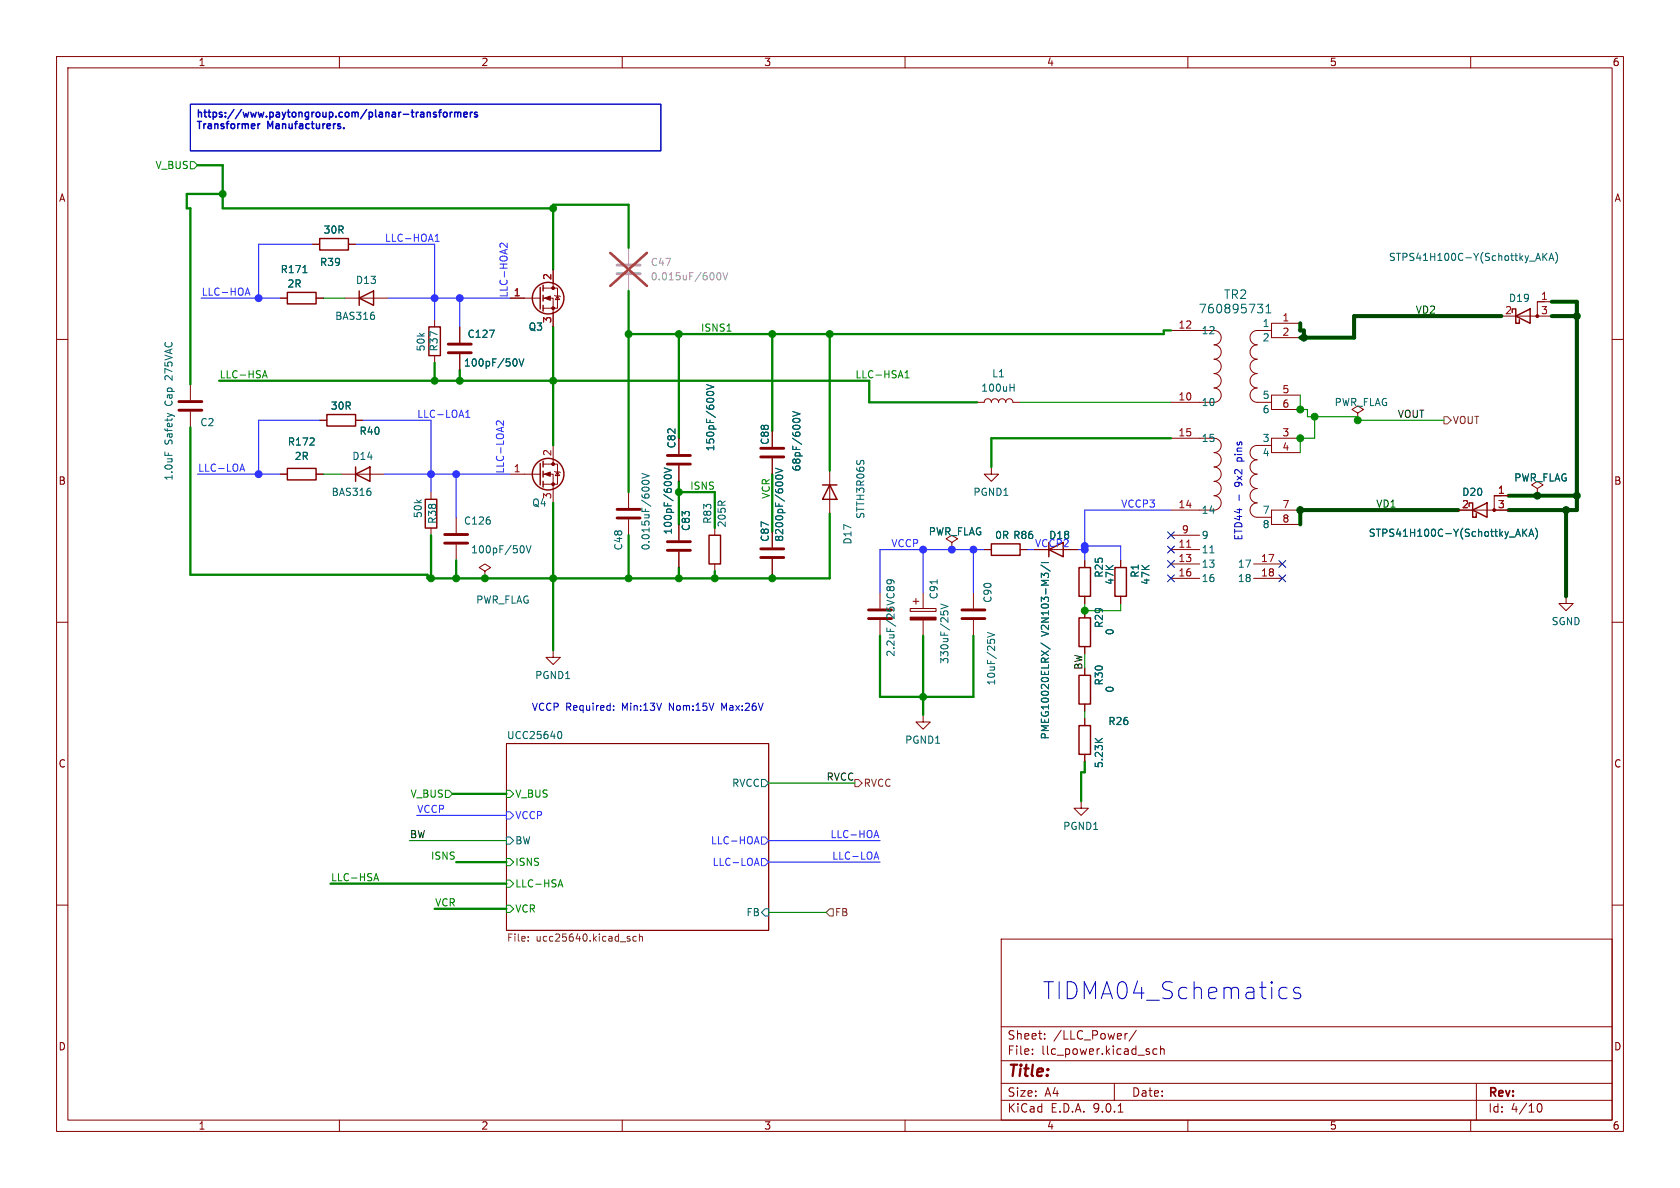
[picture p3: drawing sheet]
<svg xmlns="http://www.w3.org/2000/svg" width="297mm" height="210mm" viewBox="0 0 297 210" stroke-linecap="round" stroke-linejoin="round" font-family="sans-serif">
<g fill="none" stroke="#840000" stroke-width=".18">
<path d="M10 10h277v190h-277zM12 12h273v186h-273zM60 10v2M110 10v2M160 10v2M210 10v2M260 10v2M49.5 52.7h1.3M55.2 43.2h1.3M55.9 52.7h1.2M61 52.7h7.6M61.6 43.2h1.3"/>
<path d="M76.8 56.5v1.3M81.3 57.8v2.8M90.2 52.7h5.3M96 50.9h2.6v3.6h-2.6M96 52.7h1.8v5.1M97.8 47.6v3.3M98 52.2l.2 .1h.7l.2 .2M98.6 52.3l.3 .7h-.7zM207 58.4h5.1M214.6 58.4a1.27 1.27 0 0 1 1.3 1.3 1.27 1.27 0 0 1-1.3 1.3 1.27 1.27 0 0 1 1.3 1.2 1.27 1.27 0 0 1-1.3 1.3 1.27 1.27 0 0 1 1.3 1.3 1.27 1.27 0 0 1-1.3 1.2 1.27 1.27 0 0 1 1.3 1.3 1.27 1.27 0 0 1-1.3 1.3 1.27 1.27 0 0 1 1.3 1.3 1.27 1.27 0 0 1-1.3 1.2M224.8 58.4h-2.6a1.27 1.27 0 0 0-1.2 1.3 1.27 1.27 0 0 0 1.2 1.3 1.27 1.27 0 0 0-1.2 1.2 1.27 1.27 0 0 0 1.2 1.3 1.27 1.27 0 0 0-1.2 1.3 1.27 1.27 0 0 0 1.2 1.2 1.27 1.27 0 0 0-1.2 1.3 1.27 1.27 0 0 0 1.2 1.3 1.27 1.27 0 0 0-1.2 1.3 1.27 1.27 0 0 0 1.2 1.2h2.6M229.9 57.2h-5.1v2.5h5.1"/>
<path d="M271.8 55.9h2.5M271.8 53.3h2.5M273 53.3h-1.2v2.6h-6.4M10 60h2M33.7 67.9v2.8M33.7 72.8v2.8M56.5 74.3h1.3M62.9 74.3h1.2M76.8 62.9v1.2M81.3 62.6v2.8M97.8 78.7v3.3M120 77.5v2.8"/>
<path d="M172.7 71.1h1.3a.64 .64 0 0 1 .6-.6 .64 .64 0 0 1 .7 .6 .64 .64 0 0 1 .6-.6 .64 .64 0 0 1 .6 .6 .64 .64 0 0 1 .7-.6 .64 .64 0 0 1 .6 .6 .64 .64 0 0 1 .6-.6 .64 .64 0 0 1 .7 .6h1.2M207 71.1h5.1M207 77.5h5.1M214.6 77.5a1.27 1.27 0 0 1 1.3 1.2 1.27 1.27 0 0 1-1.3 1.3 1.27 1.27 0 0 1 1.3 1.3 1.27 1.27 0 0 1-1.3 1.3 1.27 1.27 0 0 1 1.3 1.2 1.27 1.27 0 0 1-1.3 1.3 1.27 1.27 0 0 1 1.3 1.3 1.27 1.27 0 0 1-1.3 1.2 1.27 1.27 0 0 1 1.3 1.3 1.27 1.27 0 0 1-1.3 1.3M224.8 78.7h-2.6a1.27 1.27 0 0 0-1.2 1.3 1.27 1.27 0 0 0 1.2 1.3 1.27 1.27 0 0 0-1.2 1.3 1.27 1.27 0 0 0 1.2 1.2 1.27 1.27 0 0 0-1.2 1.3 1.27 1.27 0 0 0 1.2 1.3 1.27 1.27 0 0 0-1.2 1.2 1.27 1.27 0 0 0 1.2 1.3 1.27 1.27 0 0 0-1.2 1.3 1.27 1.27 0 0 0 1.2 1.2h2.6M229.9 69.9h-5.1v2.5h5.1M229.9 77.5h-5.1v2.5h5.1M240 73l1-.6-1-.6-1 .6 1 .6v1.3M240 74.3h.1M285 60h2M49.5 83.8h1.3M55.9 83.8h1.2"/>
<path d="M60.3 83.8h7.6M76.2 87v1.3M76.2 93.3v1.3M80.6 91.4v2.8M80.6 96.3v2.8M90.2 83.8h5.3M96 82h2.6v3.6h-2.6M96 83.8h1.8v5.1M98 83.3l.2 .1h.7l.2 .2M98.6 83.4l.3 .7h-.7zM111.1 87v2.8M111.1 91.8v2.8"/>
<path d="M120 82.3v2.8M120 92.7v2.8M120 97.5v2.8M126.4 93.3v1.3M126.4 99.7v1.3M136.5 81v2.8M136.5 94v2.8M136.5 98.8v2.8M146.7 83.2v7.6M168.3 95.9l1-.6-1-.7-1 .7 1 .6v1.3M168.3 97.2h.1M174 97.2h1.3"/>
<path d="M175.3 82.6v1.2h1.2l-1.2 1.3-1.3-1.3h1.3M180.3 97.2h1.3M188 97.2h2.5M191.8 99.1v1.2M198.1 99.1v1.2M207 90.2h5.1M207 94.6h5.1M207 97.2h5.1M207 99.7h5.1M221.6 99.7h5.1M229.9 90.2h-5.1v2.5h5.1M264.2 90.2h2.5"/>
<path d="M264.2 87.6h2.5M265.4 87.6h-1.2v2.6h-6.4M271.8 86.4l1-.7-1-.6-1 .6 1 .7v1.2M271.8 87.6h.1M10 110h2M85.7 101l1-.7-1-.6-1 .6 1 .7v1.2M85.7 102.2h.1M97.8 114.9v1.3h1.3l-1.3 1.3-1.3-1.3h1.3M155.6 104.8v2.8M155.6 109.6v2.8M160.9 107.6h4.6v.5h-4.6zM161.4 106.3h1"/>
<path d="M161.9 105.8v1M163.2 104.8v2.8M163.2 109.6v2.8M172.1 104.8v2.8M172.1 109.6v2.8M191.8 105.4v1.3M191.8 108v1.2M191.8 114.3v1.3M191.8 118.1v1.3M198.1 105.4v1.3M207 102.2h5.1M221.6 102.2h5.1"/>
<path d="M276.9 105.4v1.3h1.2l-1.2 1.3-1.3-1.3h1.3M285 110h2M89.5 131.4h46.4v33.1h-46.4zM163.2 126.4v1.2h1.3l-1.3 1.3-1.3-1.3h1.3M191.8 124.5v1.2M191.8 127v1.3M191.8 133.4v1.2M191.1 141.6v1.3h1.3l-1.3 1.2-1.2-1.2h1.2M10 160h2M177 166h108v32h-108zM285 160h2M60 198v2"/>
<path d="M110 198v2M160 198v2M177 194.5h108M177 191.5h108M177 187.5h108M177 181.5h108M182.5 186.3v.1M182.5 185.5v.1M184.7 183.6v.1M184.7 182.8v.1M197 191.5v3M197.7 196.6h.8"/>
<path d="M199.3 182.7l-.3 .1M200.9 182.1l-1.3 2M204.5 185.5l-.4-.1-.3 .3v.4l.2 .2h.5M205.2 185.5l.2-.1 .3 .1 .1 .9M205.2 184.9v1.5M210 198v2M260 198v2M261 191.5v6.5M271.7 195.7l.2-.5 .2-.1a.81 .81 0 0 1 .6 .6 .81 .81 0 0 1-.3 .8h-.4l-.3-.5"/>
</g>
<g fill="none" stroke="#2d32ff" stroke-width=".18">
<path d="M43.5 51.8h.6M43.8 50.9l.4 1.3M76.9 42.7h.8M76.9 41.8l.4-.4v1.3M89.7 43v.8l-.9-.8-.4 .1v.4M82.3 73.8h.8M82.3 72.9l.4-.4v1.3M89 74.4v.8l-.9-.8-.3 .1v.5M42.5 82.9h.6M42.8 82l.4 1.3M89.5 143.5h.7l.6 .6-.6 .7h-.7zM133.5 152.6h.6"/>
<path d="M133.5 148.8h.6M133.8 151.7l.4 1.3M133.8 147.9l.4 1.3M134.6 151.8h.7l.6 .6-.6 .6h-.7zM134.6 148h.7l.6 .6-.6 .6h-.7zM154.6 147.7h.6M154.6 151.5h.6M154.9 146.8l.5 1.3M154.9 150.6l.5 1.3"/>
</g>
<g fill="none" stroke="#008400" stroke-width=".18">
<path d="M33.7 28.6h.6l.6 .6-.6 .6h-.6zM128.5 58.5h.7M46.4 66.8l.4-1.3 .4 1.3M46.5 66.4h.6M160 66.8h.7M160 65.9l.4-.4v1.3M78.7 139.7h.7l.6 .6-.6 .7h-.7zM89.5 139.7h.7l.6 .6-.6 .7h-.7zM66.1 155.7l.4-1.3 .4 1.3M66.2 155.3h.6M89.5 151.8h.7l.6 .6-.6 .6h-.7zM89.5 155.6h.7l.6 .6-.6 .6h-.7z"/>
<path d="M98.7 156.8l.4-1.3 .4 1.3M98.8 156.4h.6M89.5 160h.7l.6 .7-.6 .6h-.7z"/>
</g>
<g fill="none" stroke="#006464" stroke-width=".18">
<path d="M53.6 48.2h.7M66.2 55.8v.5M86.5 58.4h.9l-.6 1.2M222.3 53.8h.9l-.5 .6 .5 .1v.5l-.3 .3h-.4M223.8 55.3h.9M223.8 54.2l.4-.4v1.5M271.9 44.8l.4 1.2M272.8 44.8v1.2M272.9 45.3l.6 .7M273.5 44.8l-.7 .7M273.8 46l.5-1.2 .4 1.2M274 45.7h.6"/>
<path d="M275 44.6a1.46 1.46 0 0 1 0 1.9M29.2 79.9v.6M91.1 63.4a.79 .79 0 0 1 0 1.3M91.8 63.4l.4 1.3 .4-1.3M124.9 68l1.3 .4-1.3 .4M125 69.7l-.1-.1a.68 .68 0 0 1 .6-.4 .68 .68 0 0 1 .7 .4l-.1 .1M140.2 74.3a.79 .79 0 0 1 1.2 0M140.2 72.7l1.2 .5-1.2 .4M178.6 68.5h.7M179.3 67.9v1.3M65.5 86.9v.6M92.4 96.5a.79 .79 0 0 1 0 1.2"/>
<path d="M93 96.5l.5 1.2 .4-1.2M113.5 83.7l1.3 .4-1.3 .4M113.5 85.1a.75 .75 0 0 1 1.3 .2 .72 .72 0 0 1-1.3-.1zM117.4 82.7l1.3 .4-1.3 .5M117.5 84.5l-.1-.2a.68 .68 0 0 1 .7-.4 .68 .68 0 0 1 .6 .4l-.1 .2M137.1 82.8l1.3 .4-1.3 .4M137.6 84.7l-.4-.1-.1-.2a.68 .68 0 0 1 .6-.4 .68 .68 0 0 1 .7 .4l-.1 .2-.4 .1M184 99.9l1.7 1.1M184.1 99.5h1.3M213.9 97.7h.7M268.4 93.5l.4 1.3M269.2 93.5v1.3"/>
<path d="M269.4 94.1l.5 .7M269.9 93.5l-.7 .8M270.3 94.8l.4-1.3 .4 1.3M270.4 94.5h.6M271.4 93.4a1.46 1.46 0 0 1 0 1.9M156.8 107.4v.6M157.3 107.6l.2-.3h.3l.3 .3M158.1 106.5l-1.3 .5M165.7 102.5v.7M166.3 108.1v.6M166.3 106.8l1.3 .4-1.3 .4M166.8 108.2l.2-.2h.3l.3 .2"/>
<path d="M174.6 111.8l1.2 .4-1.2 .4M175.2 113.1h.5M184 113.7l1.7 1.1M185.4 101.9v-.3l-.3-.3-.4 .1-.1 .4-.5-.5v.8M98.8 129.4l.1-.1a.68 .68 0 0 1 .4 .6 .68 .68 0 0 1-.4 .7l-.1-.1M134.6 137.8h.7l.6 .6-.6 .7h-.7zM193.6 130.5l.7 .7M194.9 130.5l-.7 .6M89.5 148h.7l.6 .6-.6 .6h-.7zM135.3 160.7h.6v1.2h-.6l-.7-.6z"/>
</g>
<path d="M255.3 73.7h.6l.6 .6-.6 .6h-.6zM151.1 137.8h.7l.6 .6-.6 .7h-.7zM93.4 166.3v.1M93.4 165.6v.1M111.2 165.9l.2 .2-.2 .3M111.2 165.5l.1 .1M112.5 165.6l-.4-.1-.2 .3 .1 .5h.5M113 165.6l.2-.1 .3 .1 .1 .8M113 165.1v1.3M146.7 160.7h.6v1.2h-.6l-.7-.6z" fill="none" stroke="#725600" stroke-width=".18"/>
<g fill="none" stroke="#840000" stroke-width=".25">
<path d="M50.8 51.7h5.1v2h-5.1zM56.5 42.2h5.1v2h-5.1zM63.5 52.7l2.5-1.3v2.6zM63.5 51.4v2.6M75.8 57.8h2.1v5.1h-2.1zM95.5 50.8v3.8M96 50.4v1M96 52.2v1M96 54v1M267.3 55.2v-.6h.7v2.6h.6v-.7M268 55.9l2.5-1.3v2.6zM57.8 73.3h5.1v2h-5.1z"/>
<path d="M50.8 82.8h5.1v2h-5.1zM62.9 83.8l2.5-1.2v2.5zM62.9 82.6v2.5M75.2 88.3h2v5h-2zM95.5 81.9v3.8M96 81.5v1.1M96 83.3v1M96 85.1v1M125.3 94.6h2.1v5.1h-2.1zM145.4 85.7h2.6M146.7 85.7l1.3 2.6h-2.6zM175.3 96.1h5v2.1h-5z"/>
<path d="M185.4 97.2l2.6-1.3v2.5zM185.4 95.9v2.5M259.7 89.5v-.6h.6v2.5h.7v-.6M260.3 90.2l2.6-1.3v2.5zM190.8 119.4h2v5.1h-2zM190.8 100.3h2v5.1h-2zM190.8 109.2h2v5.1h-2zM197.1 100.3h2v5.1h-2zM190.8 128.3h2v5.1h-2z"/>
<circle cx="96.9" cy="52.7" r="2.79"/>
<circle cx="96.9" cy="83.8" r="2.79"/>
</g>
<path d="M209.8 96.7h.7" fill="none" stroke="#a90000" stroke-width=".18"/>
<g fill="#840000" stroke="#840000" stroke-width=".18">
<path d="M96.3 83.8l1-.4v.8z"/>
<path d="M160.9 109.1h4.6v.5h-4.6z"/>
<path d="M96.3 52.7l1-.4v.8z"/>
<circle cx="97.8" cy="82" r=".25"/>
<circle cx="97.8" cy="85.6" r=".25"/>
<circle cx="264.2" cy="90.2" r=".25"/>
<circle cx="271.8" cy="55.9" r=".25"/>
<circle cx="97.8" cy="50.9" r=".25"/>
<circle cx="97.8" cy="54.5" r=".25"/>
</g>
<g fill="none" stroke="#840000" stroke-width=".51">
<path d="M31.6 71h4.1M31.6 72.5h4.1M79.2 60.8h4.1M79.2 62.4h4.1M134.5 79.2h4.1M78.6 94.5h4.1M78.6 96h4.1M109.1 90h4.1M109.1 91.6h4.1M118 80.5h4M118 82h4M118 95.8h4"/>
<path d="M118 97.3h4M134.5 97h4.1M134.5 98.6h4.1M134.5 80.8h4.1M153.5 107.8h4.1M153.5 109.3h4.1M170.1 107.8h4M170.1 109.3h4"/>
</g>
<path d="M109.1 46.9h4.1M109.1 48.4h4.1" fill="none" stroke="#a1a1a1" stroke-width=".51"/>
<path d="M111.1 43.8v2.8M111.1 48.6v2.8" fill="none" stroke="#a1a1a1" stroke-width=".18"/>
<path d="M126.8 48.3l.2-.1a.68 .68 0 0 1 .5 .6 .68 .68 0 0 1-.5 .7l-.2-.1-.1-.4zM127.8 48.2l.4 1.3 .5-1.3" fill="none" stroke="#989898" stroke-width=".18"/>
<path d="M107.9 44.7l6.5 5.8M114.4 44.7l-6.5 5.8" fill="none" stroke="#e12e31" stroke-width=".46"/>
<g fill="none" stroke="#008400" stroke-width=".41">
<path d="M34.9 29.2h4.5v7.6h58.4M39.4 34.3h-6.4v2.5h.7v31.1M97.8 57.8v20.9M111.1 43.8v-7.6h-13.3v11.4M111.1 51.4v35.6M120 59.1v18.4M136.5 59.1v17.1M146.7 59.1v24.1M207 58.4h-1.3v.7h-94.6M33.7 75.6v26h41.9v.6h71.1v-11.4M38.7 67.3h115v3.8h19M76.8 64.1v3.2"/>
<path d="M81.3 65.4v1.9M207 77.5h-31.7v5.1M76.2 94.6v7.6M80.6 99.1v3.1M97.8 88.9v26M111.1 94.6v7.6M120 85.1v7.6M120 87h6.4v6.3M136.5 83.8v10.2M120 100.3v1.9M126.4 101v1.2M136.5 101.6v.6"/>
<path d="M155.6 112.4v10.8h16.5v-10.8M163.2 112.4v14M191.8 134.6v1.9h-.7v5.1M58.4 156.2h31.1M80 140.3h9.5M80.6 152.4h8.9M76.8 160.7h12.7"/>
</g>
<g fill="none" stroke="#2d32ff" stroke-width=".2">
<path d="M35.6 52.7h13.9M55.2 43.2h-9.5v9.5M62.9 43.2h13.9v13.3M68.6 52.7h21.6M81.3 52.7v5.1M56.5 74.3h-10.8v9.5M64.1 74.3h12.1v12.7M34.9 83.8h14.6M67.9 83.8h22.3M80.6 83.8v7.6M163.2 97.2v7.6M172.1 97.2v7.6"/>
<path d="M174 97.2h-18.4v7.6M181.6 97.2h1.3M190.5 97.2h1.3M191.8 96.5h6.3v2.6M207 90.2h-15.2v8.9M73.7 144.1h15.8M135.9 152.4h19.7M135.9 148.6h19.7"/>
</g>
<path d="M57.1 52.7h3.9M180.3 71.1h26.7M229.9 69.9v2.5h1.2v1.3h8.9v.6h15.3M232.4 73.7v3.8h-2.5v2.5M57.1 83.8h3.2M191.8 106.7v1.3h6.3v-1.3M135.9 138.4h15.2M191.8 125.7v1.3M72.4 148.6h17.1M135.9 161.3h10.1" fill="none" stroke="#009600" stroke-width=".2"/>
<path d="M229.9 57.2v1.2h.6v1.3M265.4 55.9h-26v3.8h-9.5M274.3 53.3h4.5v36.9h-12.1M274.3 55.9h4.5M257.8 90.2h-27.9v2.5M266.7 87.6h12.1M276.9 90.2v15.2" fill="none" stroke="#004800" stroke-width=".71"/>
<path d="M206.4 99.1l1.2 1.2M206.4 94l1.2 1.2M206.4 96.5l1.2 1.3M207.6 99.1l-1.2 1.2M207.6 94l-1.2 1.2M207.6 96.5l-1.2 1.3M226.1 99.1l1.2 1.2M227.3 99.1l-1.2 1.2M206.4 101.6l1.2 1.2M207.6 101.6l-1.2 1.2M226.1 101.6l1.2 1.2M227.3 101.6l-1.2 1.2" fill="none" stroke="#000084" stroke-width=".18"/>
<path d="M33.7 18.4h83.1v8.3h-83.1zM219.1 87.5v1M108.5 125.4v.2M108.5 124.8v.1M226.7 174.5h.6l.2 .2M227.5 176.4l-.2 .1h-.6M229.8 174.7l-.7-.2-.3 .2-.1 .3 .1 .4 1 .3 .2 .3-.2 .4-.3 .1h-.5l-.3-.1" fill="none" stroke="#0000c2" stroke-width=".18"/>
<g fill="none" stroke="#0000c2" stroke-width=".25">
<path d="M35.1 19.4v1.3M36.2 19.4v1.1M37 19.4v1.1M41.4 19.4l-1.1 1.6M42.7 19.4l-1.1 1.6M51 19.4v1.1M64.8 19.4l-1.1 1.6M66.4 19.4v1.1M72.9 19.4v1.1M77.5 19.8h.5M78 19.4l-.3 .2M78.5 19.9l.3-.1 .2 .3v.3l-.2 .3-.3-.1-.1-.2z"/>
<path d="M79.6 19.8v.9M79.9 19.8l-.3 .3M80.4 20l.3-.2 .2 .2M80.4 19.8v.9M83.2 19.8v.9M83.5 19.8l-.3 .3M84.4 19.9l-.3-.1-.2 .2v.2l.5 .1v.3h-.5M35.3 21.5v1.2M47.4 21.5v1.2M48.2 21.5v1.2M55.2 21.5v1M60.8 22.6v.1"/>
<path d="M80.9 20l.2-.2 .3 .1 .1 .8M80.9 20v.7M82 20.3l.6-.2-.1-.2-.3-.1-.2 .2 .1 .6h.4"/>
</g>
<g fill="#009600" stroke="#009600" stroke-width=".18">
<circle cx="229.9" cy="77.5" r=".61"/>
<circle cx="191.8" cy="107.9" r=".61"/>
<circle cx="232.4" cy="73.7" r=".61"/>
<circle cx="229.9" cy="72.4" r=".61"/>
<circle cx="240" cy="74.3" r=".61"/>
</g>
<g fill="#008400" stroke="#008400" stroke-width=".18">
<circle cx="163.2" cy="123.2" r=".61"/>
<circle cx="39.4" cy="34.3" r=".61"/>
<circle cx="97.8" cy="36.8" r=".61"/>
<circle cx="111.1" cy="59.1" r=".61"/>
<circle cx="120" cy="59.1" r=".61"/>
<circle cx="97.8" cy="67.3" r=".61"/>
<circle cx="97.8" cy="102.2" r=".61"/>
<circle cx="76.2" cy="102.2" r=".61"/>
<circle cx="85.7" cy="102.2" r=".61"/>
<circle cx="80.6" cy="102.2" r=".61"/>
<circle cx="111.1" cy="102.2" r=".61"/>
<circle cx="120" cy="102.2" r=".61"/>
<circle cx="126.4" cy="102.2" r=".61"/>
<circle cx="120" cy="87" r=".61"/>
<circle cx="136.5" cy="102.2" r=".61"/>
<circle cx="136.5" cy="59.1" r=".61"/>
<circle cx="146.7" cy="59.1" r=".61"/>
<circle cx="81.3" cy="67.3" r=".61"/>
<circle cx="76.8" cy="67.3" r=".61"/>
</g>
<g fill="#2d32ff" stroke="#2d32ff" stroke-width=".18">
<circle cx="45.7" cy="52.7" r=".61"/>
<circle cx="76.8" cy="52.7" r=".61"/>
<circle cx="81.3" cy="52.7" r=".61"/>
<circle cx="76.2" cy="83.8" r=".61"/>
<circle cx="45.7" cy="83.8" r=".61"/>
<circle cx="80.6" cy="83.8" r=".61"/>
<circle cx="163.2" cy="97.2" r=".61"/>
<circle cx="168.3" cy="97.2" r=".61"/>
<circle cx="172.1" cy="97.2" r=".61"/>
<circle cx="191.8" cy="97.2" r=".61"/>
<circle cx="191.8" cy="96.5" r=".61"/>
</g>
<g fill="#004800" stroke="#004800" stroke-width=".18">
<circle cx="230.5" cy="59.7" r=".61"/>
<circle cx="229.9" cy="90.2" r=".61"/>
<circle cx="271.8" cy="87.6" r=".61"/>
<circle cx="278.8" cy="87.6" r=".61"/>
<circle cx="278.8" cy="55.9" r=".61"/>
<circle cx="276.9" cy="90.2" r=".61"/>
</g>
<text font-size="4.2" fill="#0000c2" x="184.1" y="176.9">TIDMA04_Schematics</text>
<text font-size="2.8" fill="#840000" x="178" y="190.9">Title:</text>
<g font-size="2.1" fill="#006464">
<text x="216.3" y="53.1">TR2</text>
<text x="211.8" y="55.6">760895731</text>
</g>
<g font-size="2.1" fill="#840000">
<text x="178" y="184">Sheet:</text>
<text x="186.2" y="184">/LLC_Power/</text>
<text x="178" y="186.7">File:</text>
<text x="184.1" y="186.7">llc_power.kicad_sch</text>
<text x="178" y="196.9">KiCad</text>
<text x="178" y="194.1">Size:</text>
<text x="184.7" y="194.1">A4</text>
<text x="185.7" y="196.9">E.D.A.</text>
<text x="193.3" y="196.9">9.0.1</text>
<text x="200" y="194.1">Date:</text>
<text x="263" y="194.3">Rev:</text>
<text x="263" y="196.9">Id:</text>
<text x="267.1" y="196.9">4/10</text>
</g>
<g font-size="1.8" fill="#840000">
<text x="35" y="11.9">1</text>
<text x="85" y="11.9">2</text>
<text x="135" y="11.9">3</text>
<text x="185" y="11.9">4</text>
<text x="235" y="11.9">5</text>
<text x="285" y="11.9">6</text>
<text x="10.3" y="35.9">A</text>
<text x="285.3" y="35.9">A</text>
<text x="136.1" y="78.7" transform="rotate(-90 136.1 78.7)">C88</text>
<text x="10.3" y="85.9">B</text>
<text x="285.3" y="85.9">B</text>
<text x="10.3" y="135.9">C</text>
<text x="285.3" y="135.9">C</text>
<text x="10.3" y="185.9">D</text>
<text x="285.3" y="185.9">D</text>
<text x="35" y="199.9">1</text>
<text x="85" y="199.9">2</text>
<text x="135" y="199.9">3</text>
<text x="185" y="199.9">4</text>
<text x="235" y="199.9">5</text>
<text x="285" y="199.9">6</text>
</g>
<g font-size="1.8" fill="#0000c2">
<text x="34.6" y="21.4">https://www.paytongroup.com/planar-transformers</text>
<text x="34.6" y="23.4">Transformer</text>
<text x="47.4" y="23.4">Manufacturers.</text>
<text x="219.7" y="81.3" transform="rotate(-90 219.7 81.3)">pins</text>
<text x="219.7" y="85.9" transform="rotate(-90 219.7 85.9)">9x2</text>
<text x="219.7" y="95.6" transform="rotate(-90 219.7 95.6)">ETD44</text>
<text x="93.9" y="125.7">VCCP Required:</text>
<text x="110.1" y="125.7">Min:13V</text>
<text x="118.5" y="125.7">Nom:15V</text>
<text x="128" y="125.7">Max:26V</text>
</g>
<g font-size="1.8" fill="#008400">
<text x="27.4" y="30.1">V_BUS</text>
<text x="123.8" y="58.7">ISNS1</text>
<text x="38.7" y="67">LLC-HSA</text>
<text x="151.1" y="67">LLC-HSA1</text>
<text x="121.9" y="86.6">ISNS</text>
<text x="136.2" y="88.3" transform="rotate(-90 136.2 88.3)">VCR</text>
<text x="72.5" y="141.2">V_BUS</text>
<text x="91" y="141.2">V_BUS</text>
<text x="58.4" y="155.9">LLC-HSA</text>
<text x="76.1" y="152.1">ISNS</text>
<text x="91" y="153.3">ISNS</text>
<text x="76.8" y="160.3">VCR</text>
<text x="91" y="161.5">VCR</text>
<text x="91" y="157.1">LLC-HSA</text>
</g>
<g font-size="1.8" fill="#006464">
<text x="57.1" y="41.5">30R</text>
<text x="56.5" y="47.2">R39</text>
<text x="245.4" y="46.3">STPS41H100C-Y(Schottky_AKA)</text>
<text x="49.5" y="48.5">R171</text>
<text x="50.7" y="51">2R</text>
<text x="62.8" y="50.4">D13</text>
<text x="266.7" y="53.6">D19</text>
<text x="59.2" y="56.7">BAS316</text>
<text x="82.6" y="59.9">C127</text>
<text x="93.4" y="58.6">Q3</text>
<text x="212.3" y="59.3">12</text>
<text x="223.1" y="58">1</text>
<text x="75.3" y="62.2" transform="rotate(-90 75.3 62.2)">50k</text>
<text x="77.6" y="62.2" transform="rotate(-90 77.6 62.2)">R37</text>
<text x="81.9" y="65">100pF/50V</text>
<text x="223.1" y="60.6">2</text>
<text x="30.7" y="71.6" transform="rotate(-90 30.7 71.6)">Cap</text>
<text x="30.7" y="66.9" transform="rotate(-90 30.7 66.9)">275VAC</text>
<text x="173.4" y="69.4">100uH</text>
<text x="175.3" y="66.9">L1</text>
<text x="212.3" y="72">10</text>
<text x="223.1" y="70.7">5</text>
<text x="235.8" y="72">PWR_FLAG</text>
<text x="35.3" y="75.5">C2</text>
<text x="58.4" y="72.6">30R</text>
<text x="63.5" y="77.1">R40</text>
<text x="223.1" y="73.3">6</text>
<text x="30.7" y="78.6" transform="rotate(-90 30.7 78.6)">Safety</text>
<text x="50.8" y="79">R172</text>
<text x="52" y="81.5">2R</text>
<text x="62.2" y="81.5">D14</text>
<text x="119.6" y="79.4" transform="rotate(-90 119.6 79.4)">C82</text>
<text x="126.5" y="79.9" transform="rotate(-90 126.5 79.9)">150pF/600V</text>
<text x="141.7" y="83.4" transform="rotate(-90 141.7 83.4)">68pF/600V</text>
<text x="212.3" y="78.3">15</text>
<text x="223.1" y="78.3">3</text>
<text x="223.1" y="80.9">4</text>
<text x="30.7" y="85.1" transform="rotate(-90 30.7 85.1)">1.0uF</text>
<text x="58.5" y="87.9">BAS316</text>
<text x="94" y="89.8">Q4</text>
<text x="172" y="87.9">PGND1</text>
<text x="258.4" y="87.9">D20</text>
<text x="267.6" y="85.3">PWR_FLAG</text>
<text x="74.8" y="91.7" transform="rotate(-90 74.8 91.7)">50k</text>
<text x="77.3" y="92.7" transform="rotate(-90 77.3 92.7)">R38</text>
<text x="81.9" y="92.9">C126</text>
<text x="119" y="94.6" transform="rotate(-90 119 94.6)">100pF/600V</text>
<text x="122.1" y="94" transform="rotate(-90 122.1 94)">C83</text>
<text x="126" y="92.7" transform="rotate(-90 126 92.7)">R83</text>
<text x="128.5" y="93.3" transform="rotate(-90 128.5 93.3)">205R</text>
<text x="136.1" y="95.9" transform="rotate(-90 136.1 95.9)">C87</text>
<text x="138.7" y="95.9" transform="rotate(-90 138.7 95.9)">8200pF/600V</text>
<text x="153" y="91.8" transform="rotate(-90 153 91.8)">STTH3R06S</text>
<text x="164.1" y="94.8">PWR_FLAG</text>
<text x="175.8" y="95.5">0R R86</text>
<text x="185.4" y="95.5">D18</text>
<text x="212.3" y="91">14</text>
<text x="212.3" y="95.5">9</text>
<text x="223.1" y="91">7</text>
<text x="223.1" y="93.6">8</text>
<text x="241.9" y="95.1">STPS41H100C-Y(Schottky_AKA)</text>
<text x="83.2" y="98">100pF/50V</text>
<text x="110.2" y="97.4" transform="rotate(-90 110.2 97.4)">C48</text>
<text x="115" y="97.4" transform="rotate(-90 115 97.4)">0.015uF/600V</text>
<text x="150.7" y="96.4" transform="rotate(-90 150.7 96.4)">D17</text>
<text x="182.9" y="96.8">VCCP2</text>
<text x="212.3" y="98">11</text>
<text x="212.3" y="100.6">13</text>
<text x="218.7" y="100.6">17</text>
<text x="84.1" y="106.9">PWR_FLAG</text>
<text x="158.3" y="106" transform="rotate(-90 158.3 106)">C89</text>
<text x="166" y="106" transform="rotate(-90 166 106)">C91</text>
<text x="175.5" y="106.7" transform="rotate(-90 175.5 106.7)">C90</text>
<text x="195.2" y="102.2" transform="rotate(-90 195.2 102.2)">R25</text>
<text x="197.1" y="103.5" transform="rotate(-90 197.1 103.5)">47K</text>
<text x="201.5" y="102.2" transform="rotate(-90 201.5 102.2)">R1</text>
<text x="203.4" y="103.5" transform="rotate(-90 203.4 103.5)">47K</text>
<text x="212.3" y="103.1">16</text>
<text x="218.7" y="103.1">18</text>
<text x="185.6" y="112.5" transform="rotate(-90 185.6 112.5)">V2N103-M3/I</text>
<text x="195.2" y="111.1" transform="rotate(-90 195.2 111.1)">R29</text>
<text x="197.1" y="112.4" transform="rotate(-90 197.1 112.4)">0</text>
<text x="274.2" y="110.7">SGND</text>
<text x="158.3" y="116.2" transform="rotate(-90 158.3 116.2)">2.2uF/25V</text>
<text x="167.9" y="117.5" transform="rotate(-90 167.9 117.5)">330uF/25V</text>
<text x="94.5" y="120.2">PGND1</text>
<text x="176.1" y="121.3" transform="rotate(-90 176.1 121.3)">10uF/25V</text>
<text x="195.2" y="121.3" transform="rotate(-90 195.2 121.3)">R30</text>
<text x="197.1" y="122.5" transform="rotate(-90 197.1 122.5)">0</text>
<text x="89.5" y="130.7">UCC25640</text>
<text x="159.9" y="131.7">PGND1</text>
<text x="185.6" y="130.8" transform="rotate(-90 185.6 130.8)">PMEG10020ELRX/</text>
<text x="195.8" y="128.4">R26</text>
<text x="195.2" y="135.9" transform="rotate(-90 195.2 135.9)">5.23K</text>
<text x="129.3" y="139.3">RVCC</text>
<text x="91" y="149.5">BW</text>
<text x="187.9" y="146.9">PGND1</text>
<text x="131.9" y="162.2">FB</text>
</g>
<g font-size="1.8" fill="#2d32ff">
<text x="67.9" y="42.8">LLC-HOA1</text>
<text x="35.6" y="52.4">LLC-HOA</text>
<text x="89.8" y="52.7" transform="rotate(-90 89.8 52.7)">LLC-HOA2</text>
<text x="73.7" y="73.9">LLC-LOA1</text>
<text x="34.9" y="83.5">LLC-LOA</text>
<text x="89.2" y="83.8" transform="rotate(-90 89.2 83.8)">LLC-LOA2</text>
<text x="198.1" y="89.8">VCCP3</text>
<text x="157.5" y="96.8">VCCP</text>
<text x="73.7" y="143.8">VCCP</text>
<text x="91" y="145">VCCP</text>
<text x="125.6" y="149.5">LLC-HOA</text>
<text x="146.7" y="148.2">LLC-HOA</text>
<text x="125.9" y="153.3">LLC-LOA</text>
<text x="147" y="152.1">LLC-LOA</text>
</g>
<g font-size="1.8" fill="#989898">
<text x="114.9" y="47.2">C47</text>
<text x="114.9" y="49.8">0.015uF/600V</text>
</g>
<g font-size="1.8" fill="#a90000">
<text x="90.7" y="52.5">1</text>
<text x="97.5" y="49.6" transform="rotate(-90 97.5 49.6)">2</text>
<text x="272.3" y="53.1">1</text>
<text x="97.5" y="57.2" transform="rotate(-90 97.5 57.2)">3</text>
<text x="208.2" y="58.2">12</text>
<text x="226.6" y="56.9">1</text>
<text x="226.6" y="59.4">2</text>
<text x="266" y="55.6">2</text>
<text x="272.3" y="55.6">3</text>
<text x="208.2" y="70.9">10</text>
<text x="226.6" y="69.6">5</text>
<text x="208.2" y="77.2">15</text>
<text x="226.6" y="72.1">6</text>
<text x="226.6" y="77.2">3</text>
<text x="90.7" y="83.6">1</text>
<text x="97.5" y="80.7" transform="rotate(-90 97.5 80.7)">2</text>
<text x="226.6" y="79.8">4</text>
<text x="97.5" y="88.3" transform="rotate(-90 97.5 88.3)">3</text>
<text x="208.2" y="89.9">14</text>
<text x="226.6" y="89.9">7</text>
<text x="258.4" y="89.9">2</text>
<text x="264.7" y="87.4">1</text>
<text x="264.7" y="89.9">3</text>
<text x="208.8" y="94.4">9</text>
<text x="226.6" y="92.5">8</text>
<text x="208.2" y="102">16</text>
<text x="208.2" y="96.9">11</text>
<text x="208.2" y="99.4">13</text>
<text x="222.8" y="99.4">17</text>
<text x="222.8" y="102">18</text>
</g>
<g font-size="1.8" fill="#004800">
<text x="250.2" y="55.5">VD2</text>
<text x="243.2" y="89.8">VD1</text>
</g>
<g font-size="1.8" fill="#0f0f0f">
<text x="247" y="73.9">VOUT</text>
<text x="146" y="138.1">RVCC</text>
<text x="72.4" y="148.2">BW</text>
</g>
<g font-size="1.8" fill="#725600">
<text x="256.7" y="75.2">VOUT</text>
<text x="152.6" y="139.3">RVCC</text>
<text x="89.5" y="166.8">File:</text>
<text x="94.8" y="166.8">ucc25640.kicad_sch</text>
<text x="147.5" y="162.2">FB</text>
</g>
<text font-size="1.8" fill="#009600" x="191.4" y="118.5" transform="rotate(-90 191.4 118.5)">BW</text>
</svg>
